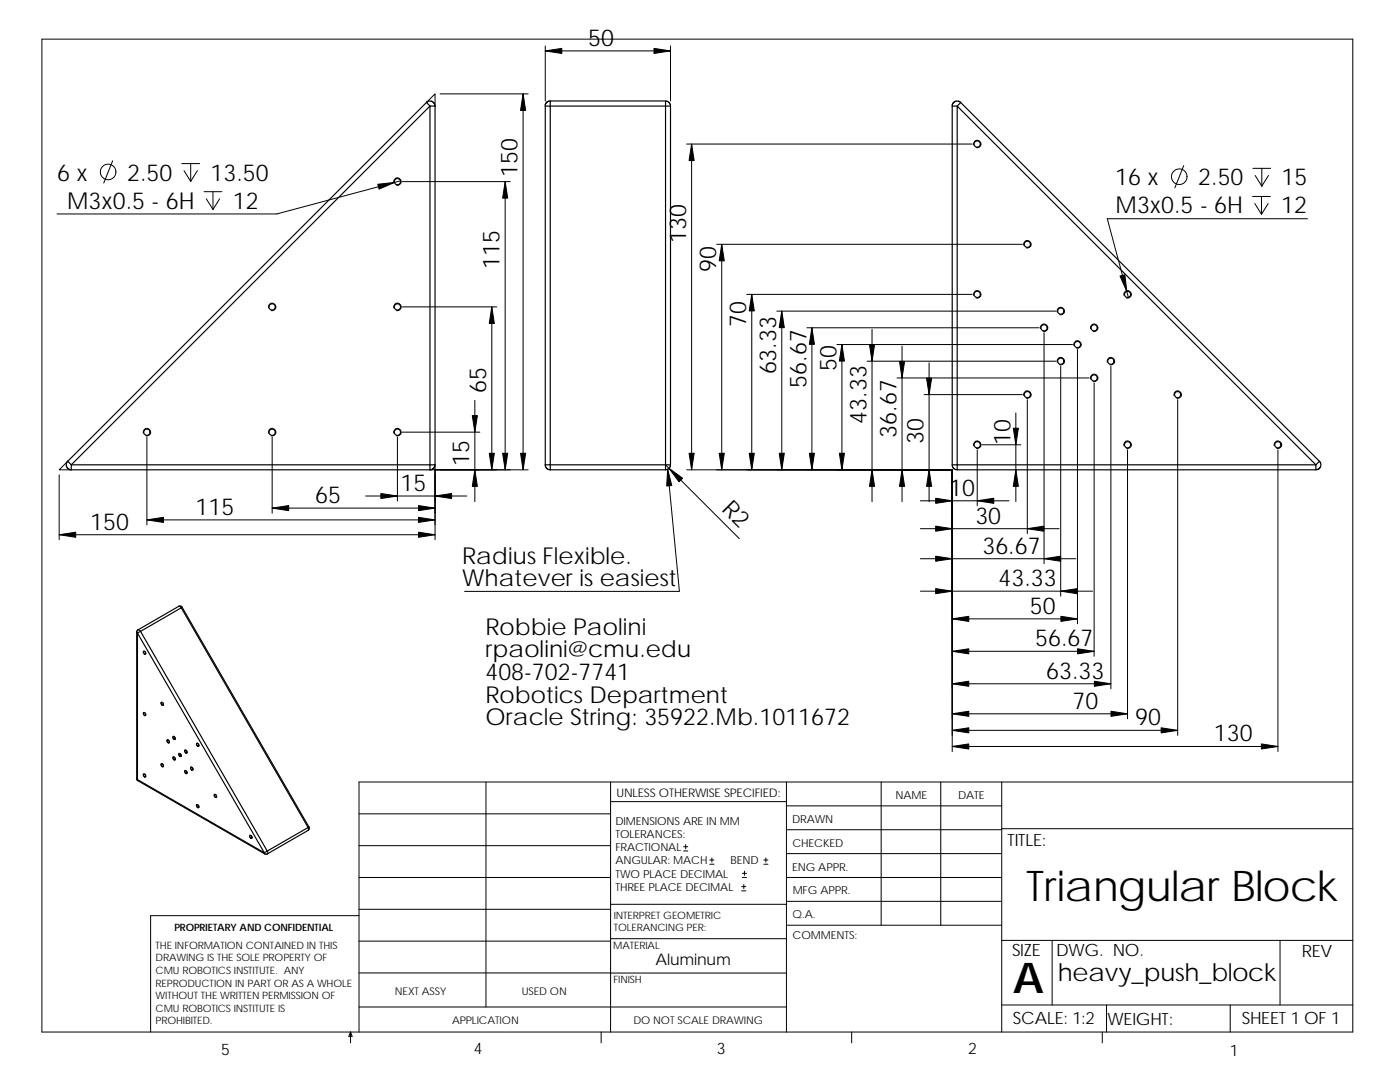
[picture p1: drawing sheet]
<svg xmlns="http://www.w3.org/2000/svg" width="279mm" height="216mm" viewBox="0 0 279 216" stroke-linecap="round" stroke-linejoin="round" font-family="sans-serif">
<g fill="none" stroke="#000" stroke-width=".2">
<path d="M8.4 7.8h261.6v198.1h-261.6zM87.8 18.7h17.6M104.4 18.7v75M108.8 10.2h25M108.8 9.2v11M133.8 9.2v11M22.5 32.1l-1.8 4.4M36.3 32.6h3.5M36.7 34.1l1.4 2.1M38.1 32.6v3.6M39.4 34.1l-1.3 2.1M40.7 38.2h3.6"/>
<path d="M41.2 39.7l1.3 2.1M42.5 38.2v3.6M43.8 39.7l-1.3 2.1M78.6 36.4l.2-.7a.74 .74 0 0 1 1 0 .74 .74 0 0 1 .1 1l-.5 .3h-.3M79.9 36.1l-24.7 6.6h-43.8M80.3 36.2h21.5M85.1 20.4l1.7-1.7v2.5M100.8 36.2v57.5M137 28.7h57M138 28.7v65M194.3 28.9l.2-.7a.74 .74 0 0 1 1 0 .74 .74 0 0 1 .1 1l-.8 .3M236.2 33l-1.7 4.5"/>
<path d="M250 39.2h3.5M250 33.6h3.6M250.5 35l1.3 2.1M251.8 39.2v3.6M251.8 33.6v3.5M253.2 35l-1.4 2.1M143 48.7h61M144 48.7v45M149 58.7h45M150 58.7v35M194.3 58.9l.2-.7a.74 .74 0 0 1 1 0 .74 .74 0 0 1 .1 1l-.5 .3h-.3M204.3 48.9l.2-.7a.74 .74 0 0 1 1 0 .74 .74 0 0 1 .1 1l-.8 .3"/>
<path d="M224.3 58.9l.2-.7a.74 .74 0 0 1 1 0 .74 .74 0 0 1 .1 1l-.5 .3h-.3M250.4 40.6l1.4 2.2M253.1 40.6l-1.3 2.2M260.9 43.6h-39.9l4.2 15.8M53.6 61.4l.2-.7a.74 .74 0 0 1 1 0 .74 .74 0 0 1 .1 1l-.8 .3M78.6 61.4v-.2l.2-.5a.74 .74 0 0 1 1 0 .74 .74 0 0 1 .1 1l-.5 .3h-.3M80.3 61.2h18.8M94.8 79.9v20.2M98.1 61.2v32.5M155 62.1h55.7M156 62.1v31.6M161 65.4h46.4"/>
<path d="M162 65.4v28.3M167 68.7h47M168 68.7v25M173 72.1h37.7M174 65.7v34.4M179 75.4h38.4M180 69.1v31M184.4 78.7h19.6M185.4 72.4v27.7M204.3 78.9l.2-.7a.75 .75 0 0 1 1 0 .75 .75 0 0 1 .1 1l-.8 .3M205 79.7v26.8M207.6 65.6l.3-.7a.74 .74 0 0 1 1 0 .74 .74 0 0 1 0 1l-.5 .3-.2-.1"/>
<path d="M208.4 66.4v46.1M211 72.3l.2-.8a.74 .74 0 0 1 1 .1 .74 .74 0 0 1 .1 1l-.8 .2M211 62.3l.2-.8a.74 .74 0 0 1 1 .1 .74 .74 0 0 1 .1 1l-.8 .2M211.7 73.1v45.9M214.3 68.9l.2-.7a.74 .74 0 0 1 1.1 0 .74 .74 0 0 1 0 1l-.8 .3M215 69.7v54.8M217.6 75.6l.3-.7a.74 .74 0 0 1 1 0 .74 .74 0 0 1 0 1l-.7 .2M217.6 65.6l.3-.7a.74 .74 0 0 1 1 0 .74 .74 0 0 1 0 1l-.5 .3-.2-.1M218.4 76.4v54.6M221 72.3l.2-.8a.74 .74 0 0 1 1 .1 .74 .74 0 0 1 .1 1l-.8 .2M221.7 73.1v64.3M234.3 78.9l.2-.7a.74 .74 0 0 1 1 0 .74 .74 0 0 1 .1 1l-.8 .3"/>
<path d="M235 79.7v67M11.8 94.7v13M13.5 92l-1.7 1.7h2.4M28.6 86.4v-.2l.2-.5a.75 .75 0 0 1 1 0 .75 .75 0 0 1 .1 1l-.8 .3M29.3 87.2v17.5M53.6 86.4v-.2l.2-.5a.75 .75 0 0 1 1 0 .75 .75 0 0 1 .1 1l-.8 .3M54.3 87.2v15.2M73 99h20.2M78.6 86.4v-.2l.2-.5a.74 .74 0 0 1 1 0 .74 .74 0 0 1 .1 1l-.8 .3M79.3 87.2v12.8M80.3 86.2h15.5M86.8 92.8v.9h-1"/>
<path d="M105.4 93.7h-18.6v14M132.8 92.8l14.8 14.7M133.2 93.6l2.4 24.4h-42.9M137 93.7h53v56.3M183.7 99.9h17.7M194.3 88.9v-.2l.3-.5a.75 .75 0 0 1 1 0 .75 .75 0 0 1 0 1l-.8 .3M195 89.7v11.2M196 88.8h7.7M202.7 82.4v17.7M224.3 88.9v-.2l.2-.5a.75 .75 0 0 1 1.1 0 .75 .75 0 0 1 0 1l-.8 .3M225 89.7v53.7M254.3 88.9v-.2l.2-.5a.75 .75 0 0 1 1.1 0 .75 .75 0 0 1 0 1l-.8 .3"/>
<path d="M255 89.7v60.3M11.8 106.7h75M29.3 103.7h57.5M54.3 101.4h32.5M183.7 105.5h27.7M183.7 118h34.3M214.7 111.5h-31M28.7 129.9a.38 .38 0 0 1 .3 .2 .38 .38 0 0 1 0 .5l-.4-.4zM190 130h28.4M190 123.5h25M190 136.4h31.7M28.6 142.2a.36 .36 0 0 1 .4 .2 .36 .36 0 0 1 0 .4l-.3-.2z"/>
<path d="M28.7 154.4l.3 .2v.5l-.3-.1-.1-.4zM32.2 140.1l.4 .2v.5l-.3-.1-.2-.4zM32.2 152.4a.4 .4 0 0 1 .4 .2 .4 .4 0 0 1-.1 .4l-.4-.3zM33.4 147.6a.33 .33 0 0 1 .4 .2 .33 .33 0 0 1-.2 .4l-.3-.3zM34.5 151a.39 .39 0 0 1 .4 .2 .39 .39 0 0 1-.1 .5l-.3-.3zM34.5 146.9a.4 .4 0 0 1 .4 .3 .4 .4 0 0 1-.1 .4l-.3-.2zM35.7 150.4a.35 .35 0 0 1 .4 .1 .35 .35 0 0 1-.1 .5l-.3-.3zM36.9 153.8a.34 .34 0 0 1 .4 .1 .34 .34 0 0 1-.1 .5l-.3-.2zM36.9 149.7l.1-.1 .3 .3v.3a.38 .38 0 0 1-.4-.1 .38 .38 0 0 1 0-.4zM38.1 153.1a.38 .38 0 0 1 .4 .2 .38 .38 0 0 1-.1 .4l-.3-.2zM39.3 148.3a.38 .38 0 0 1 .3 .2 .38 .38 0 0 1 0 .4l-.4-.3zM42.7 158.6a.35 .35 0 0 1 .5 .1 .35 .35 0 0 1-.1 .5l-.3-.3z"/>
<path d="M97 156v44.9M121.9 156v49.9M121.9 160h35.1M157 156v49.9M175.9 156v28.6M187.7 156v28.6M190 145.7h45M190 148.9h65M190 142.4h35M199.9 156v49.9M270 156h-198.4v49.9M39.2 160.6a.36 .36 0 0 1 .4 .1 .36 .36 0 0 1 0 .5l-.3-.2z"/>
<path d="M49.9 166.6a.4 .4 0 0 1 .4 .3 .4 .4 0 0 1-.1 .4l-.3-.2zM71.6 175.1h50.3M71.6 168.7h50.3M71.6 162.4h50.3M136.4 169.8h.9M136.4 169h.9M136.8 168.5v.9M141.6 172.4h.9M141.6 171.6h.9M142.1 171.2v.8M148 177.8h.8M148 176.9h.8"/>
<path d="M148.2 175.1h.8M148.2 174.3h.8M148.4 176.5v.8M148.6 173.8v.9M152.4 172.4h.9M152.4 171.6h.9M152.8 171.2v.8M157 175.1h42.9M157 179.9h42.9M157 160.8h42.9M157 165.6h42.9M157 170.3h42.9"/>
<path d="M199.9 165.4h70.1M71.6 194.1h50.3M71.6 182.7h-41.5v23.2M71.6 187.8h50.3M71.6 181.4h50.3M121.9 180.4h35.1M121.9 187.3h35.1M121.9 194.2h35.1M157 184.6h42.9M199.9 187.6h70.1M210 187.6v12.9M255.5 187.6v12.9"/>
<path d="M70 205.9v2.2M70 205.9l.3 .9h-.7zM71.6 200.9h85.4M120 205.9v2.2M170 205.9v2.2M199.9 200.5h70.1M220 205.9v2.2M220.8 200.5v5.4M245.5 200.5v5.4"/>
<circle cx="21.6" cy="34.3" r="1.56"/>
<circle cx="235.3" cy="35.3" r="1.55"/>
</g>
<g fill="none" stroke="#000" stroke-width=".23">
<path d="M85.1 20.4l.7 .8M85.1 20.4l.5-.2h.6l.4 .4 .2 .6M85.1 20.4l-71.6 71.6M85.8 21.2h1M85.8 21.2l-71.6 71.6M85.8 21.2v71.6M86.8 21.2v71.6M108.8 21.2h1v71.6h-1zM109.8 20.2h-.5l-.2 .3-.3 .7M109.8 20.2v1h24M109.8 20.2h23M132.8 20.2v72.6"/>
<path d="M132.8 20.2l.7 .2 .3 .8M133.8 21.2v71.6h-1M190 21.2a1.28 1.28 0 0 0 1.7-.8l71.6 71.6M190 21.2v71.6M191.7 20.4l-.5-.2h-.5l-.5 .4-.2 .6M13.5 92l-.3 .5 .1 .6 .4 .5 .5 .1M13.5 92l.7 .8M14.2 93.7h71.6M14.2 92.8h71.6M14.2 92.8v.9M85.8 92.8v.9M85.8 92.8h1"/>
<path d="M86.8 92.8l-.3 .7-.7 .3M108.8 92.8l.3 .6 .7 .3M109.8 93.7h23M132.8 92.8h-23v.9M132.8 92.8v.9M133.8 92.8l-.3 .7-.7 .2M190 92.8l.3 .6 .7 .3M190 92.8h1M191 92.8h71.6v.9h-71.6M191 92.8v.9M263.3 92l-.7 .8-71.6-71.6v71.6M263.3 92l.3 .5-.1 .6-.3 .4-.6 .2"/>
<path d="M27.3 126.1v29.2M27.3 126.1l.1 .2M27.4 126.3v29.3M27.5 125.7l-.2 .4M27.5 125.7h.2l.3 .3M28 126l25.3 43.9-.6 .3-25.3-43.9M28 126l-.6 .3M28.6 130h.3l.1 .5h-.2zM35.7 121l-8.2 4.7M35.7 121l.4-.1 .2 .3M35.7 121l.5 .3M36.2 121.3l-8.2 4.7"/>
<path d="M36.2 121.3l25.3 43.8M36.3 121.2l25.4 43.8M36.3 121.2l-.1 .1M27.3 155.3l.2 .5M27.3 155.3l.1 .3M27.4 155.6l25.3 14.6 .2 .2M27.4 155.6l.1 .2M27.5 155.8l25.4 14.6M28.6 154.5h.3l.1 .5-.3-.1zM28.7 142.2a.3 .3 0 0 1 .4 .2 .3 .3 0 0 1-.2 .4l-.3-.3zM32.2 140.2h.3l.1 .5-.3-.1zM32.2 152.4a.27 .27 0 0 1 .4 .2 .27 .27 0 0 1-.3 .3z"/>
<path d="M33.4 147.7a.28 .28 0 0 1 .3 .1 .28 .28 0 0 1-.1 .4l-.2-.3zM34.6 151.1a.33 .33 0 0 1 .3 .1 .33 .33 0 0 1 0 .4l-.3-.2zM34.6 147a.3 .3 0 0 1 .3 .2 .3 .3 0 0 1-.1 .3l-.2-.2zM35.7 150.5l.3-.1 .1 .5-.3-.1zM36.9 153.8a.31 .31 0 0 1 .4 .2 .31 .31 0 0 1-.1 .3l-.2-.1zM36.9 149.8l.1-.1 .3 .2v.3l-.3-.1zM38.1 153.1a.32 .32 0 0 1 .3 .2 .32 .32 0 0 1 0 .3 .37 .37 0 0 1-.3-.5zM39.3 148.4a.26 .26 0 0 1 .4 .1 .26 .26 0 0 1-.3 .3zM42.8 158.6a.3 .3 0 0 1 .4 .1 .3 .3 0 0 1-.1 .4l-.2-.1zM39.3 160.6a.29 .29 0 0 1 .4 .2 .29 .29 0 0 1-.2 .3l-.3-.3zM49.9 166.7a.27 .27 0 0 1 .4 .2 .27 .27 0 0 1-.3 .3zM52.9 170.4h.4"/>
<path d="M61.5 165.7l-8.2 4.7M61.5 165.1l-8.2 4.7 .1 .3-.1 .3M61.5 165.1v.6M61.7 165v.3l-.2 .4M61.7 165l-.2 .1"/>
<circle cx="79.3" cy="36.2" r=".63"/>
<circle cx="195" cy="28.7" r=".63"/>
<circle cx="195" cy="58.7" r=".62"/>
<circle cx="205" cy="48.7" r=".62"/>
<circle cx="225" cy="58.7" r=".62"/>
<circle cx="54.3" cy="61.2" r=".63"/>
<circle cx="79.3" cy="61.2" r=".63"/>
<circle cx="205" cy="78.8" r=".62"/>
<circle cx="208.4" cy="65.4" r=".62"/>
<circle cx="211.7" cy="72.1" r=".62"/>
<circle cx="211.7" cy="62.1" r=".62"/>
<circle cx="215" cy="68.7" r=".62"/>
<circle cx="218.4" cy="65.4" r=".62"/>
<circle cx="218.4" cy="75.4" r=".62"/>
<circle cx="221.7" cy="72.1" r=".62"/>
<circle cx="235" cy="78.8" r=".62"/>
<circle cx="29.3" cy="86.2" r=".63"/>
<circle cx="54.3" cy="86.2" r=".63"/>
<circle cx="79.3" cy="86.2" r=".63"/>
<circle cx="195" cy="88.7" r=".62"/>
<circle cx="225" cy="88.7" r=".62"/>
<circle cx="255" cy="88.7" r=".62"/>
</g>
<g fill="#000" stroke="#000" stroke-width=".2">
<path d="M104.4 18.7l.5 3.3h-1z" fill-rule="evenodd"/>
<path d="M108.8 10.2l3.3-.5v1z" fill-rule="evenodd"/>
<path d="M130.5 9.7l3.3 .5-3.3 .5z" fill-rule="evenodd"/>
<path d="M75.4 36.8l3.3-.4-3.1 1.3z" fill-rule="evenodd"/>
<path d="M100.8 36.2l.5 3.3h-1z" fill-rule="evenodd"/>
<path d="M138 28.7l.5 3.3h-1z" fill-rule="evenodd"/>
<path d="M144 48.7l.5 3.3h-1z" fill-rule="evenodd"/>
<path d="M150 58.7l.5 3.3h-1z" fill-rule="evenodd"/>
<path d="M223.5 55.1l1-.3 .4 3.3z" fill-rule="evenodd"/>
<path d="M98.1 61.2l.6 3.3h-1.1z" fill-rule="evenodd"/>
<path d="M156 62.1l.5 3.3h-1z" fill-rule="evenodd"/>
<path d="M162 65.4l.5 3.3h-1z" fill-rule="evenodd"/>
<path d="M168 68.7l.5 3.4h-1z" fill-rule="evenodd"/>
<path d="M173.5 68.8h1l-.5 3.3z" fill-rule="evenodd"/>
<path d="M179.5 72.1h1l-.5 3.3z" fill-rule="evenodd"/>
<path d="M184.9 75.4h1l-.5 3.3z" fill-rule="evenodd"/>
<path d="M76 98.5l3.3 .5-3.3 .5z" fill-rule="evenodd"/>
<path d="M86.8 99l3.3-.5v1z" fill-rule="evenodd"/>
<path d="M94.8 93.7l.5 3.3h-1z" fill-rule="evenodd"/>
<path d="M94.3 82.9h1l-.5 3.3z" fill-rule="evenodd"/>
<path d="M97.6 90.4h1.1l-.6 3.3z" fill-rule="evenodd"/>
<path d="M100.3 90.4h1l-.5 3.3z" fill-rule="evenodd"/>
<path d="M103.9 90.4h1l-.5 3.3z" fill-rule="evenodd"/>
<path d="M133.2 93.6l.9 3.3-1 .1z" fill-rule="evenodd"/>
<path d="M133.5 93.5l2.7 1.9-.7 .7z" fill-rule="evenodd"/>
<path d="M137.5 90.4h1l-.5 3.3z" fill-rule="evenodd"/>
<path d="M143.5 90.4h1l-.5 3.3z" fill-rule="evenodd"/>
<path d="M149.5 90.4h1l-.5 3.3z" fill-rule="evenodd"/>
<path d="M155.5 90.4h1l-.5 3.3z" fill-rule="evenodd"/>
<path d="M161.5 90.4h1l-.5 3.3z" fill-rule="evenodd"/>
<path d="M167.5 90.4h1l-.5 3.3z" fill-rule="evenodd"/>
<path d="M174 93.7l.5 3.3h-1z" fill-rule="evenodd"/>
<path d="M180 93.7l.5 3.3h-1z" fill-rule="evenodd"/>
<path d="M185.4 93.7l.5 3.3h-1z" fill-rule="evenodd"/>
<path d="M186.7 99.4l3.3 .5-3.3 .5z" fill-rule="evenodd"/>
<path d="M195 99.9l3.3-.5v1z" fill-rule="evenodd"/>
<path d="M202.7 93.7l.5 3.3h-1z" fill-rule="evenodd"/>
<path d="M202.2 85.4h1l-.5 3.4z" fill-rule="evenodd"/>
<path d="M11.8 106.7l3.3-.5v1z" fill-rule="evenodd"/>
<path d="M29.3 103.7l3.3-.5v1z" fill-rule="evenodd"/>
<path d="M54.3 101.4l3.3-.5v1z" fill-rule="evenodd"/>
<path d="M83.5 106.2l3.3 .5-3.3 .5z" fill-rule="evenodd"/>
<path d="M83.5 100.9l3.3 .5-3.3 .5z" fill-rule="evenodd"/>
<path d="M83.5 103.2l3.3 .5-3.3 .5z" fill-rule="evenodd"/>
<path d="M186.7 105l3.3 .5-3.3 .5z" fill-rule="evenodd"/>
<path d="M186.7 111l3.3 .5-3.3 .5z" fill-rule="evenodd"/>
<path d="M186.7 117.5l3.3 .5-3.3 .5z" fill-rule="evenodd"/>
<path d="M205 105.5l3.3-.5v1z" fill-rule="evenodd"/>
<path d="M208.4 111.5l3.3-.5v1z" fill-rule="evenodd"/>
<path d="M211.7 118l3.3-.5v1z" fill-rule="evenodd"/>
<path d="M190 123.5l3.3-.5v1z" fill-rule="evenodd"/>
<path d="M190 130l3.3-.5v1z" fill-rule="evenodd"/>
<path d="M190 136.4l3.3-.5v1z" fill-rule="evenodd"/>
<path d="M211.7 123l3.3 .5-3.3 .5z" fill-rule="evenodd"/>
<path d="M215.1 129.5l3.3 .5-3.3 .5z" fill-rule="evenodd"/>
<path d="M218.4 135.9l3.3 .5-3.3 .5z" fill-rule="evenodd"/>
<path d="M190 145.7l3.3-.5v1z" fill-rule="evenodd"/>
<path d="M190 142.4l3.3-.5v1z" fill-rule="evenodd"/>
<path d="M190 148.9l3.3-.5v1.1z" fill-rule="evenodd"/>
<path d="M221.7 141.9l3.3 .5-3.3 .5z" fill-rule="evenodd"/>
<path d="M231.7 145.2l3.3 .5-3.3 .5z" fill-rule="evenodd"/>
<path d="M251.7 148.4l3.3 .5-3.3 .6z" fill-rule="evenodd"/>
</g>
<g font-size="8.5">
<text x="204.8" y="179.9">Triangular Block</text>
<text x="202.2" y="198.2">A</text>
</g>
<text font-size="4.9" x="211.1" y="195.7">heavy_push_block</text>
<g font-size="4.7">
<text x="117.4" y="9.1">50</text>
<text x="103.3" y="35.3" transform="rotate(-90 103.3 35.3)">150</text>
<text x="11.4" y="36">6 x</text>
<text x="13.4" y="41.6">M3x0.5 - 6H</text>
<text x="25.4" y="36">2.50</text>
<text x="42" y="36">13.50</text>
<text x="46.5" y="41.6">12</text>
<text x="222.6" y="37">16 x</text>
<text x="239.1" y="37">2.50</text>
<text x="255.8" y="37">15</text>
<text x="222.6" y="42.6">M3x0.5 - 6H</text>
<text x="255.7" y="42.6">12</text>
<text x="99.7" y="53.7" transform="rotate(-90 99.7 53.7)">115</text>
<text x="136.9" y="48.4" transform="rotate(-90 136.9 48.4)">130</text>
<text x="142.9" y="54.3" transform="rotate(-90 142.9 54.3)">90</text>
<text x="148.9" y="65.3" transform="rotate(-90 148.9 65.3)">70</text>
<text x="154.9" y="74.7" transform="rotate(-90 154.9 74.7)">63.33</text>
<text x="160.9" y="77.3" transform="rotate(-90 160.9 77.3)">56.67</text>
<text x="166.9" y="74.1" transform="rotate(-90 166.9 74.1)">50</text>
<text x="97" y="78.4" transform="rotate(-90 97 78.4)">65</text>
<text x="172.9" y="84.5" transform="rotate(-90 172.9 84.5)">43.33</text>
<text x="178.9" y="87.3" transform="rotate(-90 178.9 87.3)">36.67</text>
<text x="184.3" y="88.5" transform="rotate(-90 184.3 88.5)">30</text>
<text x="201.6" y="88.9" transform="rotate(-90 201.6 88.9)">10</text>
<text x="93.7" y="93" transform="rotate(-90 93.7 93)">15</text>
<text x="62.9" y="100.4">65</text>
<text x="79.9" y="98">15</text>
<text x="143.8" y="101.7" transform="rotate(45 143.8 101.7)">R2</text>
<text x="189.4" y="98.9">10</text>
<text x="18" y="105.7">150</text>
<text x="39" y="102.7">115</text>
<text x="194.6" y="104.5">30</text>
<text x="92.2" y="112.5">Radius Flexible.</text>
<text x="196.1" y="110.5">36.67</text>
<text x="92.2" y="117">Whatever is easiest</text>
<text x="199.3" y="116.9">43.33</text>
<text x="205.5" y="122.5">50</text>
<text x="96.9" y="126.7">Robbie Paolini</text>
<text x="96.9" y="131.2">rpaolini@cmu.edu</text>
<text x="206.6" y="128.9">56.67</text>
<text x="96.9" y="135.7">408-702-7741</text>
<text x="208.8" y="135.4">63.33</text>
<text x="96.9" y="140.2">Robotics Department</text>
<text x="214" y="141.4">70</text>
<text x="96.9" y="144.8">Oracle String: 35922.Mb.1011672</text>
<text x="226.5" y="144.7">90</text>
<text x="242.3" y="147.9">130</text>
</g>
<g font-size="3.4">
<text x="201.1" y="168.8">TITLE:</text>
<text x="202" y="190.8">SIZE</text>
<text x="210.8" y="190.8">DWG. NO.</text>
<text x="259.8" y="190.9">REV</text>
<text x="202.1" y="204.4">SCALE: 1:2</text>
<text x="221" y="204.5">WEIGHT:</text>
<text x="247.8" y="204.4">SHEET 1 OF 1</text>
</g>
<g font-size="3.2">
<text x="130.8" y="192.5">Aluminum</text>
<text x="44.2" y="210.4">5</text>
<text x="94.6" y="210.3">4</text>
<text x="143" y="210.4">3</text>
<text x="193.2" y="210.4">2</text>
<text x="245.4" y="210.7">1</text>
</g>
<text font-size="2.4" x="123" y="158.9">UNLESS OTHERWISE SPECIFIED:</text>
<g font-size="2.2">
<text x="178.7" y="159.4">NAME</text>
<text x="191.2" y="159.4">DATE</text>
<text x="122.8" y="164.5">DIMENSIONS ARE IN MM</text>
<text x="122.8" y="167.2">TOLERANCES:</text>
<text x="158.1" y="164.2">DRAWN</text>
<text x="122.8" y="169.8">FRACTIONAL</text>
<text x="122.8" y="172.5">ANGULAR: MACH</text>
<text x="145.8" y="172.5">BEND</text>
<text x="158.1" y="173.7">ENG APPR.</text>
<text x="158.1" y="169.1">CHECKED</text>
<text x="122.8" y="177.8">THREE PLACE DECIMAL</text>
<text x="122.8" y="175.1">TWO PLACE DECIMAL</text>
<text x="158.2" y="178.5">MFG APPR.</text>
<text x="158.2" y="183.2">Q.A.</text>
<text x="158.2" y="187.4">COMMENTS:</text>
</g>
<g font-size="2.1">
<text x="78.8" y="198.5">NEXT ASSY</text>
<text x="104.1" y="198.5">USED ON</text>
<text x="90.2" y="204.3">APPLICATION</text>
<text x="126.4" y="204.4">DO NOT SCALE DRAWING</text>
</g>
<g font-size="2">
<text x="34.8" y="185.7">PROPRIETARY AND CONFIDENTIAL</text>
<text x="122.5" y="183.3">INTERPRET GEOMETRIC</text>
<text x="122.5" y="185.9">TOLERANCING PER:</text>
<text x="31.1" y="189.3">THE INFORMATION CONTAINED IN THIS</text>
<text x="31.1" y="191.8">DRAWING IS THE SOLE PROPERTY OF</text>
<text x="122.4" y="189.4">MATERIAL</text>
<text x="31.1" y="194.3">CMU ROBOTICS INSTITUTE. ANY</text>
<text x="31.1" y="196.9">REPRODUCTION IN PART OR AS A WHOLE</text>
<text x="122.4" y="196.2">FINISH</text>
<text x="31.1" y="199.4">WITHOUT THE WRITTEN PERMISSION OF</text>
<text x="31.1" y="201.9">CMU ROBOTICS INSTITUTE IS</text>
<text x="31.1" y="204.4">PROHIBITED.</text>
</g>
</svg>
